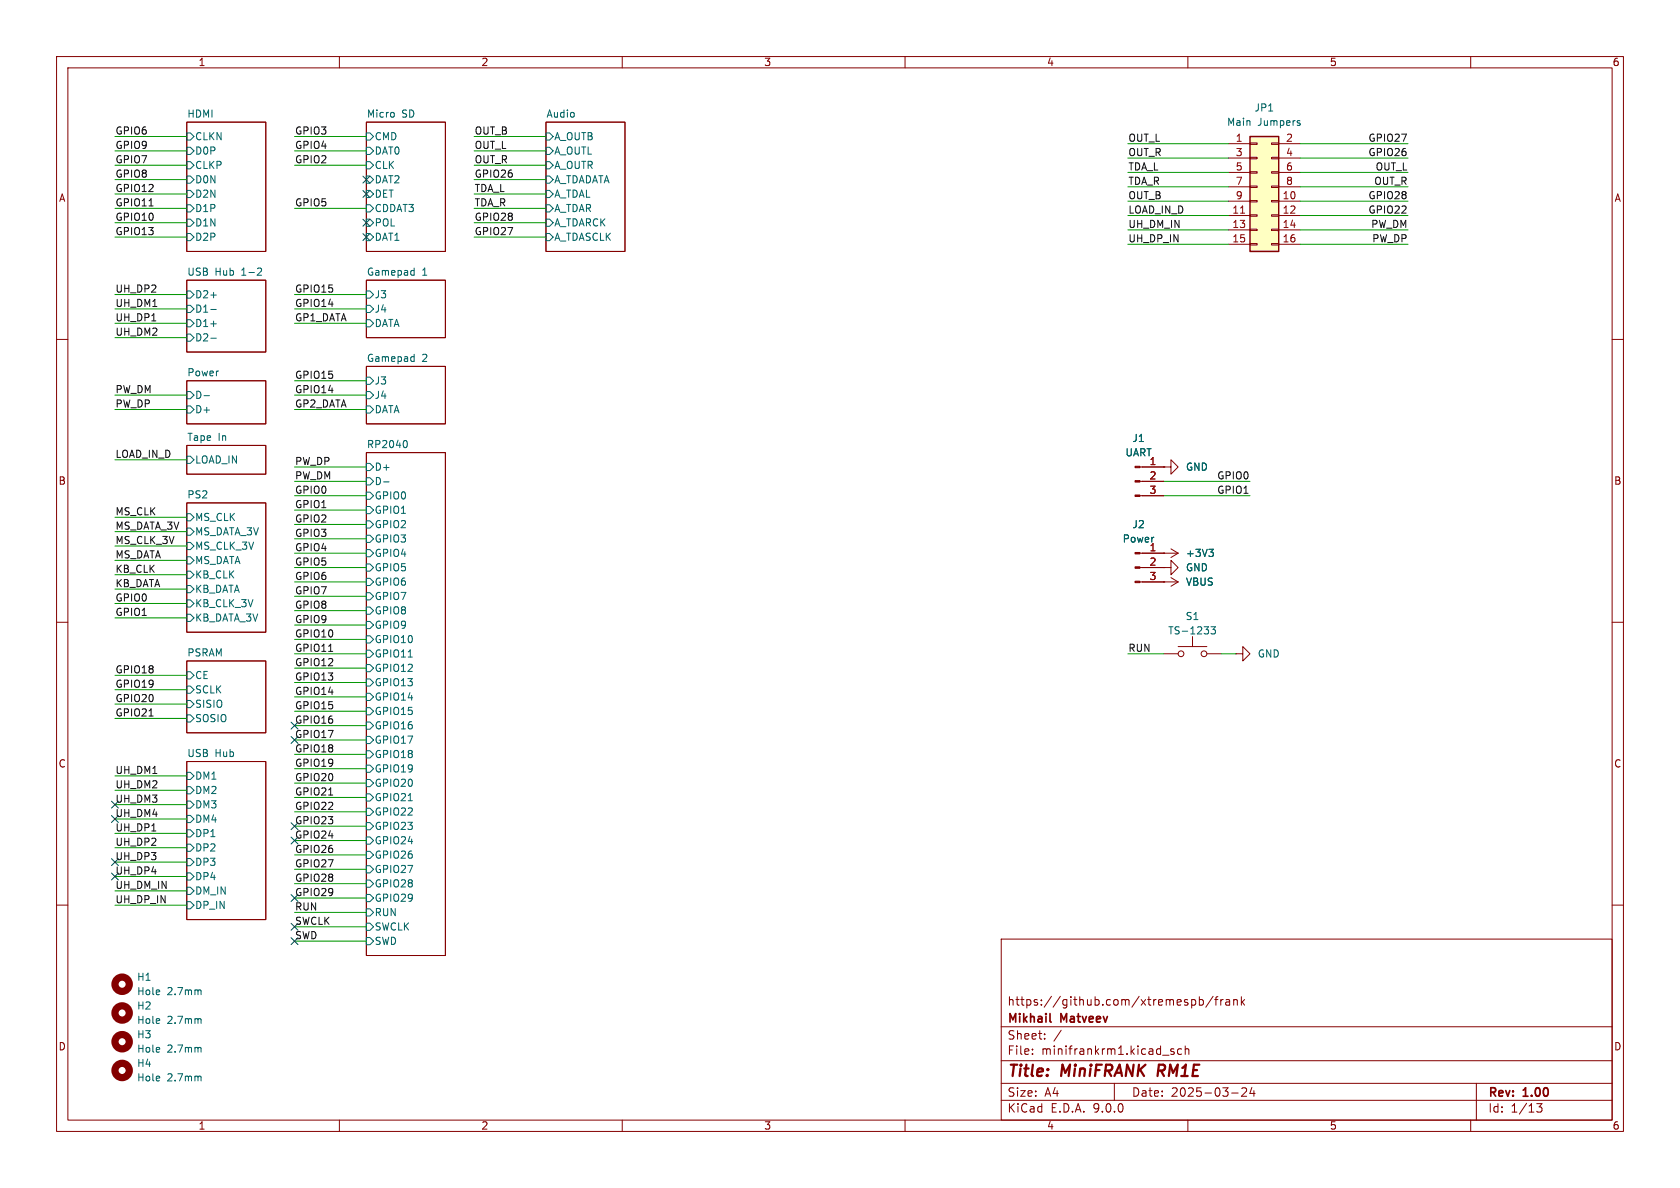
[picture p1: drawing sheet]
<svg xmlns="http://www.w3.org/2000/svg" width="297mm" height="210mm" viewBox="0 0 297 210" stroke-linecap="round" stroke-linejoin="round" font-family="sans-serif">
<g fill="none" stroke="#840000" stroke-width=".18">
<path d="M10 10h277v190h-277zM12 12h273v186h-273zM60 10v2M110 10v2M160 10v2M210 10v2M260 10v2M33 21.6h14v22.9h-14zM64.8 21.6h13.9v22.9h-13.9zM96.5 21.6h14v22.9h-14zM33 49.5h14v12.7h-14zM64.8 49.5h13.9v10.2h-13.9z"/>
<path d="M10 60h2M33 78.7h14v5.1h-14zM33 67.3h14v7.6h-14zM64.8 64.8h13.9v10.1h-13.9zM285 60h2M33 88.9h14v22.9h-14zM64.8 80h13.9v88.9h-13.9zM201.5 82.6h4.2M201.5 85.1h4.2M201.5 87.6h4.2M201.5 97.8h6.8M205.7 97.8h.1"/>
<path d="M205.7 82.6h1.3v-1.3l1.3 1.3-1.3 1.2v-1.2M205.7 82.6h.1M207 97l1.3 .8M208.3 97.8l-1.3 .8M10 110h2M33 116.8h14v12.7h-14zM201.5 100.3h4.2M201.5 102.9h6.8M205.7 100.3h1.3v-1.2l1.3 1.2-1.3 1.3v-1.3M205.7 100.3h.1M205.7 102.9h.1M205.7 115.6h2.6"/>
<path d="M207 102.1l1.3 .8M208.3 114.3h5.1M208.3 102.9l-1.3 .7M210.8 112.5v1.8M213.4 115.6h2.5M285 110h2M33 134.6h14v28h-14zM10 160h2M177 166h108v32h-108zM210.7 176.8l.4-.1 .3 .3v.4l-.2 .2h-.5M212 176.8l.5-.1 .2 .3v.4l-.1 .2h-.6M212 176.2v1.5"/>
<path d="M214.5 176.1l-1.3 2M214.7 176.7h.6M215.3 176.2l-.3 .2v1.3M215.8 176.7v1M216.2 176.7l-.2 .1-.2 .2M216.7 176.8h.6l.1 .9M217.4 177.1h-.5a.29 .29 0 0 0-.2 .3 .29 .29 0 0 0 .2 .3l.5-.1M218.1 176.8l.2-.1 .4 .1v.9M218.1 176.7v1M219.5 176.2v1.5M219.6 177.1l.4 .6M220 176.7l-.5 .6"/>
<path d="M285 160h2M60 198v2M110 198v2M160 198v2M177 194.5h108M177 191.5h108M177 187.5h108M177 181.5h108M182.5 186.3v.1M182.5 185.5v.1M184.7 183.6v.1M184.7 182.8v.1"/>
<path d="M187.6 182.1l-1.3 2M197 191.5v3M205.5 186.5h1.2M207.5 185.5l-.3-.1-.2 .2v.2l.5 .2v.3h-.5M208.9 185.5l-.4-.1-.3 .3v.4l.1 .2h.6M209.5 185.5l.2-.1 .4 .1 .1 .9M209.5 184.9v1.5M210 198v2M217.7 193.2h1.2M219.5 192.4l.6-.1 .2 .1 .1 .3-.9 1.1h.9M221.3 192.2l-.3 1.1h.9M221.7 192.8v1"/>
<path d="M260 198v2M261 191.5v6.5M271.7 195.1h.9l-.5 .6 .4 .1v.7l-.2 .1-.6-.1"/>
<circle cx="208.8" cy="115.6" r=".51"/>
<circle cx="212.9" cy="115.6" r=".51"/>
</g>
<path d="M204.9 188.2l-.3 2" fill="none" stroke="#840000" stroke-width=".4"/>
<path d="M185.6 180.5l.2 .2" fill="none" stroke="#840000" stroke-width=".3"/>
<g fill="none" stroke="#006464" stroke-width=".18">
<path d="M69.6 20v.6M33 23.5h.7l.6 .6-.6 .7h-.7zM33 26h.7l.6 .7-.6 .6h-.7zM33 28.6h.7l.6 .6-.6 .6h-.7zM33 31.1h.7l.6 .7-.6 .6h-.7zM33 33.7h.7l.6 .6-.6 .6h-.7zM33 36.2h.7l.6 .6-.6 .7h-.7zM33 38.7h.7l.6 .7-.6 .6h-.7zM64.8 23.5h.6l.6 .6-.6 .7h-.6zM64.8 26h.6l.6 .7-.6 .6h-.6zM64.8 28.6h.6l.6 .6-.6 .6h-.6zM64.8 31.1h.6l.6 .7-.6 .6h-.6z"/>
<path d="M64.8 33.7h.6l.6 .6-.6 .6h-.6zM64.8 36.2h.6l.6 .6-.6 .7h-.6zM64.8 38.7h.6l.6 .7-.6 .6h-.6zM96.5 23.5h.7l.6 .6-.6 .7h-.7zM96.5 26h.7l.6 .7-.6 .6h-.7zM96.5 28.6h.7l.6 .6-.6 .6h-.7zM96.5 31.1h.7l.6 .7-.6 .6h-.7zM96.5 33.7h.7l.6 .6-.6 .6h-.7zM96.5 36.2h.7l.6 .6-.6 .7h-.7zM96.5 38.7h.7l.6 .7-.6 .6h-.7zM33 51.4h.7l.6 .7-.6 .6h-.7zM33 54h.7l.6 .6-.6 .6h-.7z"/>
<path d="M33 56.5h.7l.6 .7-.6 .6h-.7zM33 59.1h.7l.6 .6-.6 .6h-.7zM33 41.3h.7l.6 .6-.6 .6h-.7zM37.3 52.2h.9M37.3 54.7h.9M37.3 57.2h.9M37.3 59.8h.9M45.7 47.4h.4l.1 .3-.7 1h.7M64.8 51.4h.6l.6 .7-.6 .6h-.6zM64.8 54h.6l.6 .6-.6 .6h-.6zM64.8 56.5h.6l.6 .7-.6 .6h-.6zM64.8 41.3h.6l.6 .6-.6 .6h-.6z"/>
<path d="M72.9 47.8l.3 .1M73.2 48.6l-.3 .1M73.2 47.4v1.3M96.5 41.3h.7l.6 .6-.6 .6h-.7zM33 69.2h.7l.6 .7-.6 .6h-.7zM33 71.8h.7l.6 .6-.6 .6h-.7zM36.1 69.9h.9M64.8 66.7h.6l.6 .6-.6 .6h-.6zM64.8 69.2h.6l.6 .7-.6 .6h-.6zM64.8 71.8h.6l.6 .6-.6 .6h-.6zM71.7 77.9a.79 .79 0 0 1 0 1.2M72.9 63l.3 .1"/>
<path d="M73.2 62.6v1.3M73.2 63.8l-.3 .1M33 80.6h.7l.6 .7-.6 .6h-.7zM33 90.8h.7l.6 .6-.6 .7h-.7zM33 93.3h.7l.6 .7-.6 .6h-.7zM33 95.9h.7l.6 .6-.6 .7h-.7zM33 98.4h.7l.6 .7-.6 .6h-.7zM64.8 81.9h.6l.6 .7-.6 .6h-.6zM64.8 84.5h.6l.6 .6-.6 .6h-.6zM64.8 87h.6l.6 .6-.6 .7h-.6zM64.8 89.5h.6l.6 .7-.6 .6h-.6zM64.8 92.1h.6l.6 .6-.6 .6h-.6z"/>
<path d="M64.8 94.6h.6l.6 .7-.6 .6h-.6zM64.8 97.2h.6l.6 .6-.6 .6h-.6zM64.8 99.7h.6l.6 .6-.6 .7h-.6zM67.8 85.2h1M213.7 97.1h.8l-.4 .5M214.3 97.6l.2 .2v.3l-.2 .3M33 118.7h.7l.6 .7-.6 .6h-.7zM33 101h.7l.6 .6-.6 .6h-.7zM33 103.5h.7l.6 .6-.6 .7h-.7zM33 106h.7l.6 .7-.6 .6h-.7zM33 108.6h.7l.6 .6-.6 .7h-.7zM64.8 102.2h.6l.6 .7-.6 .6h-.6z"/>
<path d="M64.8 104.8h.6l.6 .6-.6 .6h-.6zM64.8 107.3h.6l.6 .7-.6 .6h-.6zM64.8 109.9h.6l.6 .6-.6 .6h-.6zM64.8 112.4h.6l.6 .6-.6 .7h-.6zM64.8 114.9h.6l.6 .7-.6 .6h-.6zM64.8 117.5h.6l.6 .6-.6 .6h-.6zM72.2 116.1h.7M214.1 110.8h.8l-.5 .5 .4 .1v.5l-.2 .2-.5-.2M33 121.3h.7l.6 .6-.6 .7h-.7zM33 123.8h.7l.6 .7-.6 .6h-.7zM33 126.4h.7l.6 .6-.6 .6h-.7zM33 136.5h.7l.6 .7-.6 .6h-.7z"/>
<path d="M33 139.1h.7l.6 .6-.6 .6h-.7zM64.8 120h.6l.6 .7-.6 .6h-.6zM64.8 122.6h.6l.6 .6-.6 .6h-.6zM64.8 125.1h.6l.6 .6-.6 .7h-.6zM64.8 127.6h.6l.6 .7-.6 .6h-.6zM64.8 130.2h.6l.6 .6-.6 .6h-.6zM64.8 132.7h.6l.6 .7-.6 .6h-.6zM64.8 135.3h.6l.6 .6-.6 .6h-.6zM64.8 137.8h.6l.6 .6-.6 .7h-.6zM33 141.6h.7l.6 .6-.6 .7h-.7zM33 144.1h.7l.6 .7-.6 .6h-.7zM33 146.7h.7l.6 .6-.6 .7h-.7z"/>
<path d="M33 149.2h.7l.6 .7-.6 .6h-.7zM33 151.8h.7l.6 .6-.6 .6h-.7zM33 154.3h.7l.6 .6-.6 .7h-.7zM33 156.8h.7l.6 .7-.6 .6h-.7zM33 159.4h.7l.6 .6-.6 .7h-.7zM64.8 140.3h.6l.6 .7-.6 .6h-.6zM64.8 142.9h.6l.6 .6-.6 .6h-.6zM64.8 145.4h.6l.6 .7-.6 .6h-.6zM64.8 148h.6l.6 .6-.6 .6h-.6zM64.8 150.5h.6l.6 .6-.6 .7h-.6zM64.8 153h.6l.6 .7-.6 .6h-.6zM64.8 155.6h.6l.6 .6-.6 .6h-.6z"/>
<path d="M64.8 158.1h.6l.6 .7-.6 .6h-.6zM72.2 141.5h.7M35.4 175l.2 .2v.6M64.8 160.7h.6l.6 .6-.6 .6h-.6zM64.8 163.2h.6l.6 .6-.6 .7h-.6zM64.8 165.7h.6l.6 .7-.6 .6h-.6zM35.4 180.1l.2 .2v.6M35.4 185.2l.2 .1v.7M35.4 190.2l.2 .2v.7"/>
</g>
<g fill="#840000" stroke="#840000" stroke-width=".18">
<path d="M200.7 82.4h.8v.3h-.8z"/>
<path d="M200.7 85h.8v.2h-.8z"/>
<path d="M200.7 87.5h.8v.3h-.8z"/>
<path d="M200.7 97.7h.8v.2h-.8z"/>
<path d="M200.7 100.2h.8v.3h-.8z"/>
<path d="M200.7 102.7h.8v.3h-.8z"/>
</g>
<g fill="none" stroke="#840000" stroke-width="1.3">
<circle cx="21.6" cy="174" r="1.27"/>
<circle cx="21.6" cy="179.1" r="1.27"/>
<circle cx="21.6" cy="189.2" r="1.27"/>
<circle cx="21.6" cy="184.1" r="1.27"/>
</g>
<path d="M221 24.1h5.1v20.4h-5.1z" fill="#ffffc2"/>
<path d="M221 24.1h5.1v20.4h-5.1z" fill="none" stroke="#840000" stroke-width=".25"/>
<g fill="none" stroke="#840000" stroke-width=".18">
<path d="M217.2 25.4h3.8M217.2 27.9h3.8M217.2 30.5h3.8M217.2 33h3.8M217.2 35.6h3.8M217.2 38.1h3.8M221 25.3h1.2v.2h-1.2zM221 27.8h1.2v.3h-1.2zM221 30.4h1.2v.2h-1.2zM221 32.9h1.2v.2h-1.2zM221 35.4h1.2v.3h-1.2zM221 38h1.2v.2h-1.2z"/>
<path d="M224.8 25.3h1.3v.2h-1.3zM224.8 27.8h1.3v.3h-1.3zM224.8 30.4h1.3v.2h-1.3zM224.8 32.9h1.3v.2h-1.3zM224.8 35.4h1.3v.3h-1.3zM224.8 38h1.3v.2h-1.3zM226.1 25.4h3.8M226.1 27.9h3.8M226.1 30.5h3.8M226.1 33h3.8M226.1 35.6h3.8M226.1 38.1h3.8"/>
<path d="M217.2 40.6h3.8M217.2 43.2h3.8M221 40.5h1.2v.3h-1.2zM221 43.1h1.2v.2h-1.2zM224.8 40.5h1.3v.3h-1.3zM224.8 43.1h1.3v.2h-1.3zM226.1 40.6h3.8M226.1 43.2h3.8M201.9 82.6h3.8M201.9 85.1h3.8M201.9 87.6h3.8M201.9 97.8h3.8"/>
<path d="M205.7 82.6h.1M205.7 97.8h.1M201.9 100.3h3.8M201.9 102.9h3.8M205.7 102.9h.1M205.7 100.3h.1M218.4 115.6h1.3v-1.3l1.3 1.3-1.3 1.2v-1.2M218.4 115.6h.1"/>
</g>
<path d="M219.3 37.7h.7" fill="none" stroke="#a90000" stroke-width=".18"/>
<path d="M229.7 21.7l.2 .2-.2 .3M229.7 21.3l.1 .1M213.7 97.1h.8l-.4 .5M214.3 97.6l.2 .2v.3l-.2 .3" fill="none" stroke="#006464" stroke-width=".18"/>
<path d="M26.3 36.4h.8M58.1 115.1h.7M26.3 126.6h.8M58.1 140.5h.7" fill="none" stroke="#0f0f0f" stroke-width=".18"/>
<g fill="none" stroke="#009600" stroke-width=".18">
<path d="M20.3 39.4h12.7M20.3 36.8h12.7M20.3 31.8h12.7M20.3 26.7h12.7M20.3 29.2h12.7M20.3 34.3h12.7M20.3 24.1h12.7M52.1 36.8h12.7M52.1 26.7h12.7M52.1 29.2h12.7M52.1 24.1h12.7M83.8 39.4h12.7"/>
<path d="M83.8 36.8h12.7M83.8 31.8h12.7M83.8 26.7h12.7M83.8 29.2h12.7M83.8 34.3h12.7M83.8 24.1h12.7M199.4 33h17.8M199.4 30.5h17.8M199.4 35.6h17.8M199.4 25.4h17.8M199.4 27.9h17.8M199.4 38.1h17.8"/>
<path d="M229.9 33h19M229.9 30.5h19M229.9 35.6h19M229.9 25.4h19M229.9 27.9h19M229.9 38.1h19M20.3 41.9h12.7M20.3 59.7h12.7M20.3 57.2h12.7M20.3 52.1h12.7M20.3 54.6h12.7M52.1 57.2h12.7"/>
<path d="M52.1 52.1h12.7M52.1 54.6h12.7M83.8 41.9h12.7M199.4 43.2h17.8M199.4 40.6h17.8M229.9 43.2h19M229.9 40.6h19M20.3 72.4h12.7M20.3 69.9h12.7M52.1 72.4h12.7M52.1 69.9h12.7M52.1 67.3h12.7"/>
<path d="M20.3 99.1h12.7M20.3 94h12.7M20.3 96.5h12.7M20.3 81.3h12.7M20.3 91.4h12.7M52.1 90.2h12.7M52.1 87.6h12.7M52.1 85.1h12.7M52.1 97.8h12.7M52.1 92.7h12.7M52.1 95.3h12.7M52.1 82.6h12.7"/>
<path d="M205.7 87.6h15.3M205.7 85.1h15.3M20.3 101.6h12.7M20.3 109.2h12.7M20.3 106.7h12.7M20.3 104.1h12.7M20.3 119.4h12.7M52.1 113h12.7M52.1 118.1h12.7M52.1 115.6h12.7M52.1 100.3h12.7M52.1 102.9h12.7"/>
<path d="M52.1 105.4h12.7M52.1 108h12.7M52.1 110.5h12.7M199.4 115.6h6.3M215.9 115.6h2.5M20.3 121.9h12.7M20.3 137.2h12.7M20.3 139.7h12.7M20.3 124.5h12.7M20.3 127h12.7M52.1 123.2h12.7M52.1 128.3h12.7"/>
<path d="M52.1 135.9h12.7M52.1 138.4h12.7M52.1 130.8h12.7M52.1 120.7h12.7M52.1 125.7h12.7M52.1 133.4h12.7M20.3 147.3h12.7M20.3 144.8h12.7M20.3 142.2h12.7M20.3 152.4h12.7M20.3 154.9h12.7M20.3 149.9h12.7"/>
<path d="M20.3 157.5h12.7M52.1 158.8h12.7M52.1 156.2h12.7M52.1 143.5h12.7M52.1 146.1h12.7M52.1 148.6h12.7M52.1 151.1h12.7M52.1 153.7h12.7M52.1 141h12.7M20.3 160h12.7M52.1 161.3h12.7M52.1 166.4h12.7"/>
<path d="M52.1 163.8h12.7"/>
</g>
<g fill="none" stroke="#000084" stroke-width=".18">
<path d="M64.2 38.8l1.2 1.2M64.2 33.7l1.2 1.2M64.2 31.1l1.2 1.3M65.4 38.8l-1.2 1.2M65.4 33.7l-1.2 1.2M65.4 31.1l-1.2 1.3M64.2 41.3l1.2 1.2M65.4 41.3l-1.2 1.2M51.5 130.2l1.2 1.2M51.5 127.7l1.2 1.2M52.7 130.2l-1.2 1.2M52.7 127.7l-1.2 1.2"/>
<path d="M19.7 141.6l1.2 1.2M19.7 154.3l1.2 1.2M19.7 151.8l1.2 1.2M19.7 144.2l1.2 1.2M20.9 141.6l-1.2 1.2M20.9 154.3l-1.2 1.2M20.9 151.8l-1.2 1.2M20.9 144.2l-1.2 1.2M51.5 148l1.2 1.2M51.5 145.4l1.2 1.3M51.5 158.1l1.2 1.3M52.7 148l-1.2 1.2"/>
<path d="M52.7 145.4l-1.2 1.3M52.7 158.1l-1.2 1.3M51.5 163.2l1.2 1.2M51.5 165.8l1.2 1.2M52.7 163.2l-1.2 1.2M52.7 165.8l-1.2 1.2"/>
</g>
<g font-size="2.8" fill="#840000">
<text x="178" y="190.9">Title:</text>
<text x="187.7" y="190.9">MiniFRANK</text>
<text x="205.5" y="190.9">RM1E</text>
</g>
<g font-size="2.1" fill="#840000">
<text x="178" y="178">https://github.com/xtremespb/frank</text>
<text x="178" y="184">Sheet:</text>
<text x="178" y="181.2">Mikhail</text>
<text x="187.6" y="181.2">Matveev</text>
<text x="178" y="186.7">File:</text>
<text x="184.1" y="186.7">minifrankrm1.kicad_sch</text>
<text x="178" y="196.9">KiCad</text>
<text x="178" y="194.1">Size:</text>
<text x="184.7" y="194.1">A4</text>
<text x="185.7" y="196.9">E.D.A.</text>
<text x="193.3" y="196.9">9.0.0</text>
<text x="200" y="194.1">Date:</text>
<text x="207" y="194.1">2025-03-24</text>
<text x="263" y="194.3">Rev:</text>
<text x="263" y="196.9">Id:</text>
<text x="267.1" y="196.9">1/13</text>
<text x="269.4" y="194.3">1.00</text>
</g>
<g font-size="1.8" fill="#840000">
<text x="35" y="11.9">1</text>
<text x="85" y="11.9">2</text>
<text x="135" y="11.9">3</text>
<text x="185" y="11.9">4</text>
<text x="235" y="11.9">5</text>
<text x="285" y="11.9">6</text>
<text x="10.3" y="35.9">A</text>
<text x="285.3" y="35.9">A</text>
<text x="10.3" y="85.9">B</text>
<text x="285.3" y="85.9">B</text>
<text x="10.3" y="135.9">C</text>
<text x="285.3" y="135.9">C</text>
<text x="10.3" y="185.9">D</text>
<text x="285.3" y="185.9">D</text>
<text x="35" y="199.9">1</text>
<text x="85" y="199.9">2</text>
<text x="135" y="199.9">3</text>
<text x="185" y="199.9">4</text>
<text x="235" y="199.9">5</text>
<text x="285" y="199.9">6</text>
</g>
<g font-size="1.8" fill="#0f0f0f">
<text x="20.3" y="23.9">GPIO6</text>
<text x="52.1" y="23.9">GPIO3</text>
<text x="83.8" y="23.9">OUT_B</text>
<text x="20.3" y="26.4">GPIO9</text>
<text x="20.3" y="28.9">GPIO7</text>
<text x="52.1" y="26.4">GPIO4</text>
<text x="52.1" y="28.9">GPIO2</text>
<text x="83.8" y="26.4">OUT_L</text>
<text x="83.8" y="28.9">OUT_R</text>
<text x="199.4" y="25.1">OUT_L</text>
<text x="199.4" y="27.7">OUT_R</text>
<text x="241.8" y="27.7">GPIO26</text>
<text x="241.8" y="25.1">GPIO27</text>
<text x="20.3" y="31.5">GPIO8</text>
<text x="20.3" y="34">GPIO12</text>
<text x="83.8" y="34">TDA_L</text>
<text x="83.8" y="31.5">GPIO26</text>
<text x="199.4" y="35.3">OUT_B</text>
<text x="199.4" y="32.8">TDA_R</text>
<text x="199.4" y="30.2">TDA_L</text>
<text x="241.8" y="35.3">GPIO28</text>
<text x="242.9" y="32.8">OUT_R</text>
<text x="243.1" y="30.2">OUT_L</text>
<text x="20.3" y="39.1">GPIO10</text>
<text x="20.3" y="36.6">GPIO11</text>
<text x="20.3" y="41.6">GPIO13</text>
<text x="52.1" y="36.6">GPIO5</text>
<text x="83.8" y="39.1">GPIO28</text>
<text x="83.8" y="36.6">TDA_R</text>
<text x="83.8" y="41.6">GPIO27</text>
<text x="199.4" y="37.8">LOAD_IN_D</text>
<text x="199.4" y="40.4">UH_DM_IN</text>
<text x="241.8" y="37.8">GPIO22</text>
<text x="242.3" y="40.4">PW_DM</text>
<text x="199.4" y="42.9">UH_DP_IN</text>
<text x="242.5" y="42.9">PW_DP</text>
<text x="20.3" y="51.8">UH_DP2</text>
<text x="52.1" y="51.8">GPIO15</text>
<text x="20.3" y="56.9">UH_DP1</text>
<text x="20.3" y="54.3">UH_DM1</text>
<text x="20.3" y="59.4">UH_DM2</text>
<text x="52.1" y="54.3">GPIO14</text>
<text x="52.1" y="56.9">GP1_DATA</text>
<text x="20.3" y="69.6">PW_DM</text>
<text x="52.1" y="67">GPIO15</text>
<text x="52.1" y="69.6">GPIO14</text>
<text x="20.3" y="72.1">PW_DP</text>
<text x="52.1" y="72.1">GP2_DATA</text>
<text x="20.3" y="81">LOAD_IN_D</text>
<text x="52.1" y="82.3">PW_DP</text>
<text x="52.1" y="87.4">GPIO0</text>
<text x="52.1" y="84.8">PW_DM</text>
<text x="52.1" y="89.9">GPIO1</text>
<text x="215.1" y="84.8">GPIO0</text>
<text x="215.1" y="87.4">GPIO1</text>
<text x="20.3" y="91.2">MS_CLK</text>
<text x="20.3" y="93.7">MS_DATA_3V</text>
<text x="52.1" y="92.4">GPIO2</text>
<text x="52.1" y="95">GPIO3</text>
<text x="20.3" y="98.8">MS_DATA</text>
<text x="20.3" y="101.3">KB_CLK</text>
<text x="20.3" y="96.3">MS_CLK_3V</text>
<text x="52.1" y="100.1">GPIO5</text>
<text x="52.1" y="97.5">GPIO4</text>
<text x="20.3" y="103.9">KB_DATA</text>
<text x="20.3" y="106.4">GPIO0</text>
<text x="52.1" y="105.1">GPIO7</text>
<text x="52.1" y="102.6">GPIO6</text>
<text x="52.1" y="107.7">GPIO8</text>
<text x="20.3" y="109">GPIO1</text>
<text x="52.1" y="112.8">GPIO10</text>
<text x="52.1" y="110.2">GPIO9</text>
<text x="20.3" y="119.1">GPIO18</text>
<text x="52.1" y="117.8">GPIO12</text>
<text x="52.1" y="115.3">GPIO11</text>
<text x="199.4" y="115.3">RUN</text>
<text x="20.3" y="121.7">GPIO19</text>
<text x="20.3" y="124.2">GPIO20</text>
<text x="52.1" y="122.9">GPIO14</text>
<text x="52.1" y="125.5">GPIO15</text>
<text x="52.1" y="120.4">GPIO13</text>
<text x="20.3" y="126.7">GPIO21</text>
<text x="52.1" y="128">GPIO16</text>
<text x="52.1" y="130.5">GPIO17</text>
<text x="20.3" y="136.9">UH_DM1</text>
<text x="52.1" y="133.1">GPIO18</text>
<text x="52.1" y="135.6">GPIO19</text>
<text x="20.3" y="142">UH_DM3</text>
<text x="20.3" y="139.4">UH_DM2</text>
<text x="52.1" y="138.2">GPIO20</text>
<text x="52.1" y="140.7">GPIO21</text>
<text x="52.1" y="143.2">GPIO22</text>
<text x="20.3" y="149.6">UH_DP2</text>
<text x="20.3" y="147.1">UH_DP1</text>
<text x="20.3" y="144.5">UH_DM4</text>
<text x="52.1" y="148.3">GPIO24</text>
<text x="52.1" y="145.8">GPIO23</text>
<text x="20.3" y="152.1">UH_DP3</text>
<text x="20.3" y="154.7">UH_DP4</text>
<text x="52.1" y="150.9">GPIO26</text>
<text x="52.1" y="153.4">GPIO27</text>
<text x="52.1" y="155.9">GPIO28</text>
<text x="20.3" y="159.8">UH_DP_IN</text>
<text x="20.3" y="157.2">UH_DM_IN</text>
<text x="52.1" y="161">RUN</text>
<text x="52.1" y="158.5">GPIO29</text>
<text x="52.1" y="163.6">SWCLK</text>
<text x="52.1" y="166.1">SWD</text>
</g>
<g font-size="1.8" fill="#006464">
<text x="33" y="20.9">HDMI</text>
<text x="64.8" y="20.9">Micro</text>
<text x="71" y="20.9">SD</text>
<text x="96.5" y="20.9">Audio</text>
<text x="216.8" y="22.5">Main</text>
<text x="221.7" y="19.9">JP1</text>
<text x="222.4" y="22.5">Jumpers</text>
<text x="34.4" y="25">CLKN</text>
<text x="34.4" y="27.5">D0P</text>
<text x="66.1" y="25">CMD</text>
<text x="66.1" y="27.5">DAT0</text>
<text x="97.9" y="25">A_OUTB</text>
<text x="97.9" y="27.5">A_OUTL</text>
<text x="34.4" y="30.1">CLKP</text>
<text x="34.4" y="32.6">D0N</text>
<text x="34.4" y="35.2">D2N</text>
<text x="66.1" y="30.1">CLK</text>
<text x="66.1" y="32.6">DAT2</text>
<text x="66.1" y="35.2">DET</text>
<text x="97.9" y="30.1">A_OUTR</text>
<text x="97.9" y="32.6">A_TDADATA</text>
<text x="97.9" y="35.2">A_TDAL</text>
<text x="34.4" y="37.7">D1P</text>
<text x="34.4" y="40.2">D1N</text>
<text x="66.1" y="37.7">CDDAT3</text>
<text x="66.1" y="40.2">POL</text>
<text x="97.9" y="37.7">A_TDAR</text>
<text x="97.9" y="40.2">A_TDARCK</text>
<text x="34.4" y="42.8">D2P</text>
<text x="66.1" y="42.8">DAT1</text>
<text x="97.9" y="42.8">A_TDASCLK</text>
<text x="33" y="48.8">USB</text>
<text x="34.4" y="52.9">D2+</text>
<text x="38" y="48.8">Hub</text>
<text x="42.8" y="48.8">1-2</text>
<text x="64.8" y="48.8">Gamepad</text>
<text x="66.1" y="52.9">J3</text>
<text x="74.6" y="48.8">1</text>
<text x="34.4" y="55.5">D1-</text>
<text x="34.4" y="58">D1+</text>
<text x="66.1" y="55.5">J4</text>
<text x="66.1" y="58">DATA</text>
<text x="34.4" y="60.6">D2-</text>
<text x="64.8" y="64.1">Gamepad</text>
<text x="74.6" y="64.1">2</text>
<text x="33" y="66.6">Power</text>
<text x="34.4" y="70.7">D-</text>
<text x="66.1" y="68.2">J3</text>
<text x="66.1" y="70.7">J4</text>
<text x="34.4" y="73.3">D+</text>
<text x="66.1" y="73.3">DATA</text>
<text x="33" y="78">Tape</text>
<text x="34.4" y="82.1">LOAD_IN</text>
<text x="38.5" y="78">In</text>
<text x="64.8" y="79.3">RP2040</text>
<text x="66.1" y="83.4">D+</text>
<text x="198.9" y="80.9">UART</text>
<text x="200.1" y="78.3">J1</text>
<text x="209.6" y="83.4">GND</text>
<text x="33" y="88.2">PS2</text>
<text x="66.1" y="86">D-</text>
<text x="66.1" y="88.5">GPIO0</text>
<text x="34.4" y="92.3">MS_CLK</text>
<text x="34.4" y="94.8">MS_DATA_3V</text>
<text x="66.1" y="91">GPIO1</text>
<text x="66.1" y="93.6">GPIO2</text>
<text x="200.1" y="93.6">J2</text>
<text x="34.4" y="97.4">MS_CLK_3V</text>
<text x="34.4" y="99.9">MS_DATA</text>
<text x="66.1" y="96.1">GPIO3</text>
<text x="66.1" y="98.7">GPIO4</text>
<text x="66.1" y="101.2">GPIO5</text>
<text x="198.4" y="96.1">Power</text>
<text x="209.6" y="101.2">GND</text>
<text x="209.6" y="98.7">+3V3</text>
<text x="34.4" y="102.5">KB_CLK</text>
<text x="34.4" y="105">KB_DATA</text>
<text x="34.4" y="107.5">KB_CLK_3V</text>
<text x="66.1" y="103.7">GPIO6</text>
<text x="66.1" y="106.3">GPIO7</text>
<text x="209.6" y="103.7">VBUS</text>
<text x="34.4" y="110.1">KB_DATA_3V</text>
<text x="66.1" y="108.8">GPIO8</text>
<text x="66.1" y="111.4">GPIO9</text>
<text x="66.1" y="113.9">GPIO10</text>
<text x="206.4" y="112.3">TS-1233</text>
<text x="209.5" y="109.8">S1</text>
<text x="33" y="116.1">PSRAM</text>
<text x="66.1" y="116.4">GPIO11</text>
<text x="66.1" y="119">GPIO12</text>
<text x="222.3" y="116.4">GND</text>
<text x="34.4" y="120.2">CE</text>
<text x="34.4" y="122.8">SCLK</text>
<text x="34.4" y="125.3">SISIO</text>
<text x="66.1" y="121.5">GPIO13</text>
<text x="66.1" y="124.1">GPIO14</text>
<text x="34.4" y="127.9">SOSIO</text>
<text x="66.1" y="126.6">GPIO15</text>
<text x="66.1" y="129.1">GPIO16</text>
<text x="66.1" y="131.7">GPIO17</text>
<text x="33" y="133.9">USB</text>
<text x="38" y="133.9">Hub</text>
<text x="66.1" y="134.2">GPIO18</text>
<text x="66.1" y="136.8">GPIO19</text>
<text x="34.4" y="138">DM1</text>
<text x="34.4" y="140.6">DM2</text>
<text x="34.4" y="143.1">DM3</text>
<text x="66.1" y="139.3">GPIO20</text>
<text x="66.1" y="141.8">GPIO21</text>
<text x="34.4" y="145.6">DM4</text>
<text x="34.4" y="148.2">DP1</text>
<text x="66.1" y="144.4">GPIO22</text>
<text x="66.1" y="146.9">GPIO23</text>
<text x="66.1" y="149.5">GPIO24</text>
<text x="34.4" y="150.7">DP2</text>
<text x="34.4" y="153.3">DP3</text>
<text x="34.4" y="155.8">DP4</text>
<text x="66.1" y="152">GPIO26</text>
<text x="66.1" y="154.5">GPIO27</text>
<text x="34.4" y="158.3">DM_IN</text>
<text x="34.4" y="160.9">DP_IN</text>
<text x="66.1" y="157.1">GPIO28</text>
<text x="66.1" y="159.6">GPIO29</text>
<text x="66.1" y="162.2">RUN</text>
<text x="66.1" y="164.7">SWCLK</text>
<text x="66.1" y="167.2">SWD</text>
<text x="24.1" y="173.6">H1</text>
<text x="24.1" y="176.1">Hole</text>
<text x="24.1" y="178.7">H2</text>
<text x="29.5" y="176.1">2.7mm</text>
<text x="24.1" y="181.2">Hole</text>
<text x="24.1" y="183.7">H3</text>
<text x="29.5" y="181.2">2.7mm</text>
<text x="24.1" y="191.4">Hole</text>
<text x="24.1" y="186.3">Hole</text>
<text x="24.1" y="188.8">H4</text>
<text x="29.5" y="191.4">2.7mm</text>
<text x="29.5" y="186.3">2.7mm</text>
</g>
<g font-size="1.8" fill="#a90000">
<text x="218.4" y="25.1">1</text>
<text x="218.4" y="27.7">3</text>
<text x="227.3" y="25.1">2</text>
<text x="227.3" y="27.7">4</text>
<text x="218.4" y="30.2">5</text>
<text x="218.4" y="32.8">7</text>
<text x="218.4" y="35.3">9</text>
<text x="226.7" y="35.3">10</text>
<text x="227.3" y="30.2">6</text>
<text x="227.3" y="32.8">8</text>
<text x="217.8" y="37.8">11</text>
<text x="217.8" y="40.4">13</text>
<text x="226.7" y="37.8">12</text>
<text x="226.7" y="40.4">14</text>
<text x="217.8" y="42.9">15</text>
<text x="226.7" y="42.9">16</text>
<text x="203.1" y="82.3">1</text>
<text x="203.1" y="84.8">2</text>
<text x="203.1" y="87.4">3</text>
<text x="203.1" y="97.5">1</text>
<text x="203.1" y="100.1">2</text>
<text x="203.1" y="102.6">3</text>
</g>
</svg>
